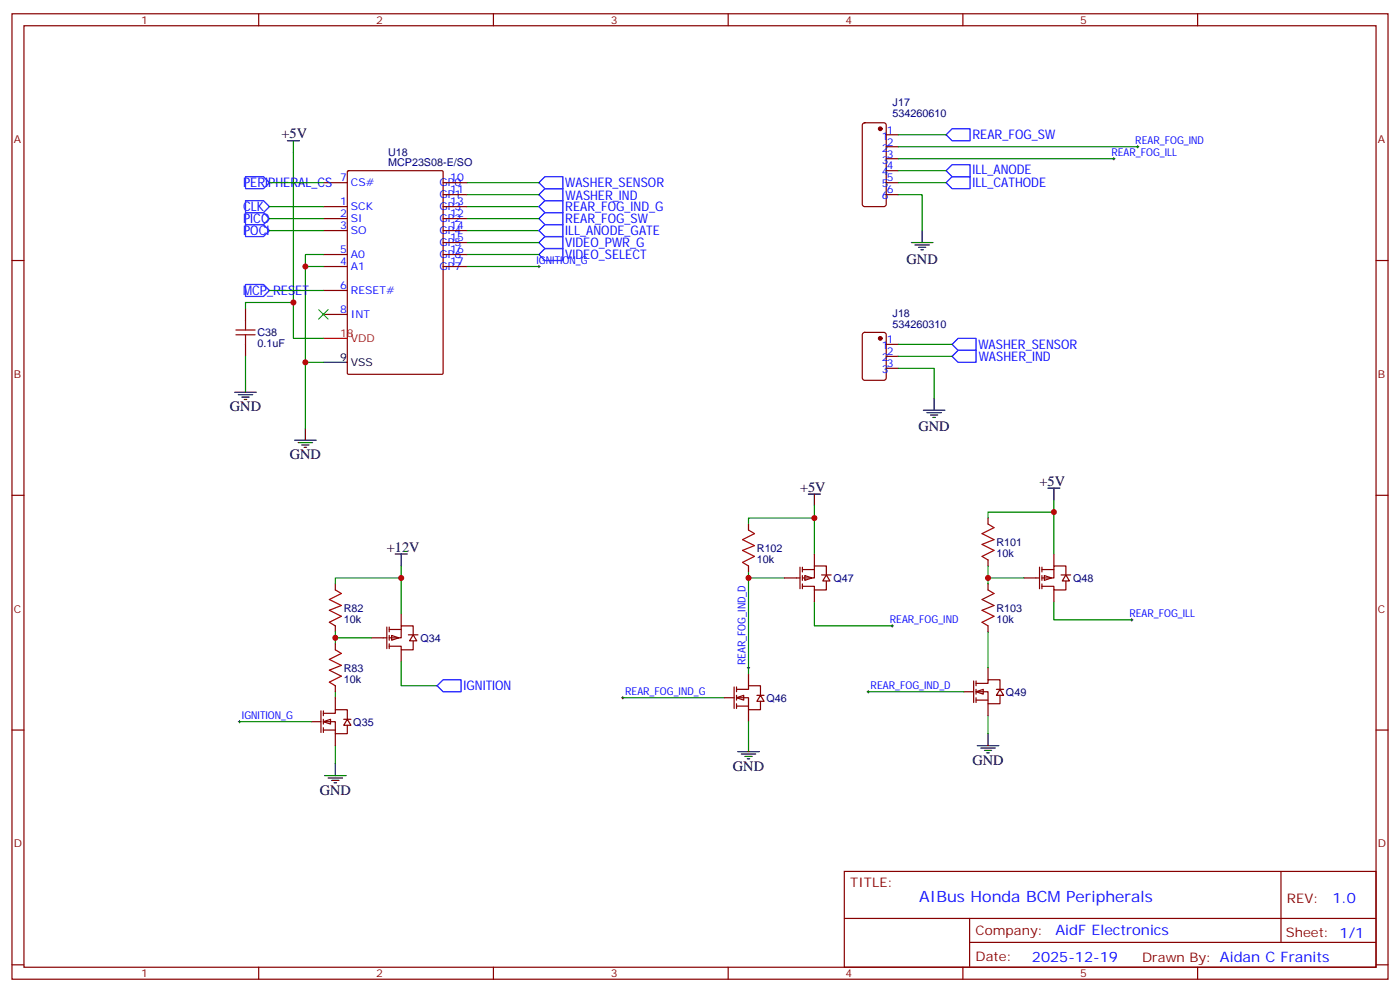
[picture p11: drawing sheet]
<svg xmlns="http://www.w3.org/2000/svg" width="412mm" height="292mm" viewBox="0 0 412 292" stroke-linecap="round" stroke-linejoin="round" font-family="sans-serif">
<g fill="none" stroke="#870000" stroke-width=".35">
<path d="M3.5 4.1h405.4v284.3h-405.4zM7.1 7.6h398.2v277.3h-398.2zM76.2 4.1v3.5M145.3 4.1v3.5M214.5 4.1v3.5M283.6 4.1v3.5M352.8 4.1v3.5M95.2 53.8h7.1M102.4 50.4l.3-.1h27.5l.3 .1v59.5l-.2 .3h-27.6l-.3-.1zM130.5 53.8h7.1M130.5 57.3h7.1M3.5 76.7h3.6"/>
<path d="M95.2 67.9h7.1M95.2 78.5h7.1M95.2 75h7.1M95.2 64.4h7.1M95.2 60.9h7.1M130.5 67.9h7.1M130.5 78.5h7.1M130.5 75h7.1M130.5 64.4h7.1M130.5 60.9h7.1M130.5 71.4h7.1M405.3 76.7h3.6"/>
<path d="M72.3 90.8v3.6M95.2 85.5h7.1M95.2 92.6h7.1M72.3 101.4v3.6M3.5 145.9h3.6M405.3 145.9h3.6M98.8 172v1.7M98.8 184.3v1.8M109.4 187.9h4.5M113.9 184.7v6.3M114.7 185.4h3.5M114.7 184.7v1.4"/>
<path d="M114.7 187.1v1.5M114.7 189.6v1.4M115.4 187.1l2.1 .8-2.1 .7zM118.2 180.8v3.5M118.2 191.4v3.5M121.7 188.6v2.8h-3.5v-1.1h-3.5M121.7 186.8v-2.5h-3.5v3.6h-3.5M3.5 215h3.6M405.3 215h3.6M248.7 256.6h156.6v28.3h-156.6zM377.3 256.7v20.8M248.7 270.5h156.5"/>
<path d="M285.6 277.5h119.6M285.6 270.5v14.1M3.5 284.2h3.6M76.2 284.9v3.5M145.3 284.9v3.5M214.5 284.9v3.5M283.6 284.9v3.5M352.8 284.9v3.5M405.3 284.2h3.6"/>
</g>
<g fill="none" stroke="#000" stroke-width=".35">
<path d="M84.7 41.5h3.5M86.4 41.5v3.5M69.1 115.5h6.4M70.2 116.2h4.2M71.3 116.9h2.1M72 117.7h.7M72.3 112v3.5M95.2 106.7h7.1M86.8 129.6h6.3M87.8 130.4h4.3M88.9 131.1h2.1M89.6 131.8h.7"/>
<path d="M90 126.1v3.5"/>
</g>
<path d="M95.2 99.7h7.1" fill="none" stroke="#f00" stroke-width=".35"/>
<g fill="none" stroke="#008700" stroke-width=".35">
<path d="M79.4 53.8h15.8M86.4 45v54.7h8.8M137.6 53.8h21.1M137.6 57.3h21.1M79.4 67.9h15.8M79.4 60.9h15.8M79.4 64.4h15.8M90 78.5h5.2M95.2 75h-5.2v31.7M137.6 78.5h21.1M137.6 67.9h21.1M137.6 60.9h21.1"/>
<path d="M137.6 64.4h21.1M137.6 75h21.1M137.6 71.4h21.1M79.4 85.5h15.8M86.4 89.1h-14.1v1.7M72.3 105v7M95.2 106.7h-5.2v19.4"/>
</g>
<path d="M69.5 98.6h5.6M69.5 97.2h5.6M72.3 94.4v2.8M72.3 98.6v2.8M98.8 173.7l1.7 1.1-3.5 1.8 3.5 1.7-3.5 1.4 3.5 1.8-3.5 1.8 1.8 1" fill="none" stroke="#a10000" stroke-width=".35"/>
<path d="M93.8 91.2l2.9 2.8M96.7 91.2l-2.9 2.8" fill="none" stroke="#3c3" stroke-width=".35"/>
<path d="M72.3 52h5.3l1.8 1.8-1.8 1.8h-5.3zM72.3 59.1h5.3l1.8 1.8-1.8 1.7h-5.3zM158.7 53.8l1.8-1.8h5.3v3.6h-5.3zM158.7 57.3l1.8-1.7h5.3v3.5h-5.3zM72.3 66.1h5.3l1.8 1.8-1.8 1.8h-5.3zM72.3 62.6h5.3l1.8 1.8-1.8 1.7h-5.3zM158.7 60.9l1.8-1.8h5.3v3.5h-5.3zM158.7 64.4l1.8-1.8h5.3v3.5h-5.3zM158.7 67.9l1.8-1.8h5.3v3.6h-5.3zM158.7 75l1.8-1.8h5.3v3.5h-5.3zM158.7 71.4l1.8-1.7h5.3v3.5h-5.3zM72.3 83.8h5.3l1.8 1.7-1.8 1.8h-5.3z" fill="none" stroke="#00f" stroke-width=".35"/>
<path d="M158.4 78.5h.7M158.7 78.1v.7" fill="none" stroke="#000" stroke-width=".29"/>
<path d="M121.7 187l1.1 1.7h-2.2z" fill="#fff" stroke="#870000" stroke-width=".35"/>
<path d="M98.8 189.6v1.8M120.3 187h2.8M98.8 202v1.7" fill="none" stroke="#870000" stroke-width=".35"/>
<path d="M118.2 170.2h-19.4v1.8M98.8 187.9h10.6M98.8 186.1v3.5M118.2 194.9v7.1h10.6M98.8 203.7v1.8M98.8 219.6v5.3" fill="none" stroke="#008700" stroke-width=".35"/>
<path d="M98.8 191.4l1.7 1-3.5 1.8 3.5 1.8-3.5 1.4 3.5 1.7-3.5 1.8 1.8 1.1" fill="none" stroke="#a10000" stroke-width=".35"/>
<path d="M95.6 228.4h6.4M96.7 229.1h4.2M97.7 229.8h2.1M98.4 230.5h.7M98.8 224.9v3.5" fill="none" stroke="#000" stroke-width=".35"/>
<path d="M95.2 212.5l2.2-.7v1.5z" fill="#fff" stroke="#870000" stroke-width=".35"/>
<g fill="none" stroke="#870000" stroke-width=".35">
<path d="M254.2 36.4l.5-.2h5.6l.7 .4 .1 23.5-.5 .7-5.9 .1-.6-.5-.1-23.5zM261.1 39.7h3.5M261.1 43.2h3.5M261.1 46.7h3.5M261.1 50.3h3.5M261.1 53.8h3.5M261.1 57.3h3.5M91.7 212.5h2.8M94.5 209.4v6.3M95.2 210.1h3.6v-1.1h3.5v2.8M95.2 212.5h3.6v3.6h3.5v-2.5M95.2 215h3.6"/>
<path d="M95.2 209.4v1.4M95.2 211.8v1.5M95.2 214.3v1.4M98.8 205.5v3.5M98.8 216.1v3.5M101.2 211.8h2.2M102.3 211.8l1.1 1.8h-2.2z"/>
</g>
<path d="M264.6 39.7h14.1M264.6 57.3h7v10.6M264.6 53.8h14.1M264.6 50.3h14.1M239.9 149v14.2M118.2 166.7v14.1M70.6 212.5h21.1M183.4 205.5h30" fill="none" stroke="#008700" stroke-width=".35"/>
<path d="M268.5 71.4h6.3M269.5 72.1h4.3M270.6 72.8h2.1M271.3 73.6h.7M271.6 67.9v3.5M238.1 145.5h3.6M239.9 145.5v3.5M116.4 163.2h3.5M118.2 163.2v3.5" fill="none" stroke="#000" stroke-width=".35"/>
<path d="M70.2 212.5h.7M70.6 212.2v.7M183.1 205.5h.7M183.4 205.1v.7" fill="none" stroke="#000" stroke-width=".29"/>
<path d="M278.7 39.7l1.8-1.8h5.3v3.6h-5.3zM278.7 53.8l1.8-1.8h5.3v3.6h-5.3zM278.7 50.3l1.8-1.8h5.3v3.5h-5.3zM128.8 202l1.7-1.8h5.3v3.5h-5.3z" fill="none" stroke="#00f" stroke-width=".35"/>
<circle cx="259.3" cy="37.9" r=".53" fill="#870000" stroke="#870000" stroke-width=".35"/>
<path d="M217 205.5l2.1-.7v1.4z" fill="#fff" stroke="#870000" stroke-width=".35"/>
<g fill="none" stroke="#870000" stroke-width=".35">
<path d="M231.1 170.2h4.6M235.7 167v6.4M236.4 167.7h3.5M236.4 167v1.5M236.4 169.5v1.4M236.4 172v1.4M237.1 169.5l2.1 .7-2.1 .7zM239.9 163.2v3.5M239.9 173.7v3.6M243.4 170.9v2.8h-3.5v-1h-3.5M243.4 169.2v-2.5h-3.5v3.5h-3.5M220.5 198.4v3.6"/>
<path d="M213.4 205.5h2.9M216.3 202.3v6.4M217 203h3.5v-1h3.5v2.8M217 205.5h3.5v3.5h3.5v-2.4M217 208h3.5M217 202.3v1.4M217 204.8v1.4M217 207.3v1.4M220.5 209v3.5M223 204.8h2.1M224 204.8l1.1 1.8h-2.1z"/>
</g>
<path d="M239.9 152.6h-19.4v1.7M220.5 168.5v29.9M220.5 170.2h10.6M239.9 177.3v7h22.9M220.5 212.5v5.3" fill="none" stroke="#008700" stroke-width=".35"/>
<path d="M220.5 217.8v3.6M217.3 221.4h6.4M218.4 222.1h4.2M219.4 222.8h2.1M220.1 223.5h.7" fill="none" stroke="#000" stroke-width=".35"/>
<path d="M243.4 169.3l1.1 1.8h-2.1z" fill="#fff" stroke="#870000" stroke-width=".35"/>
<g fill="none" stroke="#870000" stroke-width=".35">
<path d="M220.5 154.3v1.8M220.5 166.7v1.8M242 169.3h2.8M301.6 170.2h4.6M306.2 167v6.4M306.9 167.7h3.5M306.9 167v1.5M306.9 169.5v1.4M306.9 172v1.4M307.6 169.5l2.1 .7-2.1 .7zM310.4 163.2v3.5M310.4 173.7v3.6"/>
<path d="M314 170.9v2.8h-3.6v-1h-3.5M314 169.2v-2.5h-3.6v3.5h-3.5"/>
</g>
<path d="M220.5 156.1l1.7 1.1-3.5 1.7 3.5 1.8-3.5 1.4 3.5 1.8-3.5 1.7 1.8 1.1" fill="none" stroke="#a10000" stroke-width=".35"/>
<path d="M334.8 43.2h.7M335.1 42.9v.7M220.1 196.7h.7M220.5 196.3v.7M262.5 184.3h.7M262.8 184v.7M333 182.6h.7M333.4 182.2v.7" fill="none" stroke="#000" stroke-width=".29"/>
<path d="M264.6 43.2h70.5" fill="none" stroke="#008700" stroke-width=".35"/>
<path d="M314 169.3l1 1.8h-2.1z" fill="#fff" stroke="#870000" stroke-width=".35"/>
<path d="M291 152.6v1.7M291 164.9v1.8M291 172v1.7M312.6 169.3h2.8M291 184.3v1.8" fill="none" stroke="#870000" stroke-width=".35"/>
<path d="M310.4 150.8h-19.4v1.8M310.4 147.3v15.9M291 166.7v5.3M291 170.2h10.6M310.4 177.3v5.3h23M291 210.8v5.3" fill="none" stroke="#008700" stroke-width=".35"/>
<path d="M308.7 143.8h3.5M310.4 143.8v3.5M287.9 219.6h6.3M291 216.1v3.5M288.9 220.3h4.3M290 221h2.1M290.7 221.7h.7" fill="none" stroke="#000" stroke-width=".35"/>
<path d="M291 154.3l1.8 1.1-3.5 1.8 3.5 1.7-3.5 1.4 3.5 1.8-3.5 1.8 1.7 1M291 173.7l1.8 1.1-3.5 1.8 3.5 1.7-3.5 1.4 3.5 1.8-3.5 1.8 1.7 1" fill="none" stroke="#a10000" stroke-width=".35"/>
<path d="M287.5 203.7l2.1-.7v1.4z" fill="#fff" stroke="#870000" stroke-width=".35"/>
<g fill="none" stroke="#870000" stroke-width=".35">
<path d="M254.2 98.1l.5-.2h5.6l.7 .4 .1 13-.5 .7h-5.9l-.6-.5-.1-12.9zM261.1 101.4h3.5M261.1 105h3.5M261.1 108.5h3.5M291 196.7v3.5M284 203.7h2.8M286.8 200.6v6.3M287.5 201.3h3.5v-1.1h3.6v2.8M287.5 203.7h3.5v3.6h3.6v-2.5M287.5 206.2h3.5M287.5 200.6v1.4M287.5 203v1.4"/>
<path d="M287.5 205.5v1.4M291 207.3v3.5M293.5 203h2.1M294.6 203l1 1.8h-2.1z"/>
</g>
<path d="M264.6 46.7h63.5M264.6 108.5h10.6v8.8M264.6 105h15.9M264.6 101.4h15.9M291 186.1v10.6M255.8 203.7h28.2" fill="none" stroke="#008700" stroke-width=".35"/>
<path d="M327.7 46.7h.7M328.1 46.4v.7M255.4 203.7h.7M255.8 203.4v.7" fill="none" stroke="#000" stroke-width=".29"/>
<circle cx="259.3" cy="99.7" r=".53" fill="#870000" stroke="#870000" stroke-width=".35"/>
<path d="M282.2 99.7h5.3v3.5h-5.3l-1.7-1.8zM282.2 103.2h5.3v3.5h-5.3l-1.7-1.7z" fill="none" stroke="#00f" stroke-width=".35"/>
<path d="M275.2 117.3v3.5M272 120.8h6.3M273 121.5h4.3M274.1 122.2h2.1M274.8 122.9h.7" fill="none" stroke="#000" stroke-width=".35"/>
<g fill="#c00">
<circle cx="90" cy="106.7" r=".88"/>
<circle cx="90" cy="78.5" r=".88"/>
<circle cx="86.4" cy="89.1" r=".88"/>
<circle cx="98.8" cy="187.9" r=".88"/>
<circle cx="118.2" cy="170.2" r=".88"/>
<circle cx="239.9" cy="152.6" r=".88"/>
<circle cx="220.5" cy="170.2" r=".88"/>
<circle cx="310.4" cy="150.8" r=".88"/>
<circle cx="291" cy="170.2" r=".88"/>
</g>
<text font-size="4.6" fill="#00f" x="270.8" y="265.7">AIBus Honda BCM Peripherals</text>
<g font-size="4.2">
<text x="82.9" y="40.7">+5V</text>
<text x="267.1" y="77.6">GND</text>
<text x="67.7" y="121.2">GND</text>
<text x="270.6" y="127">GND</text>
<text x="85.4" y="135.3">GND</text>
<text x="306.2" y="143.1">+5V</text>
<text x="235.7" y="144.8">+5V</text>
<text x="113.9" y="162.5">+12V</text>
<text x="215.9" y="227">GND</text>
<text x="286.5" y="225.2">GND</text>
<text x="94.2" y="234.1">GND</text>
</g>
<g font-size="4.2" fill="#00f">
<text x="392.5" y="265.9">1.0</text>
<text x="310.9" y="275.5">AidF Electronics</text>
<text x="304" y="283.3">2025-12-19</text>
</g>
<g font-size="3.9" fill="#00f">
<text x="286.5" y="41">REAR_FOG_SW</text>
<text x="286.5" y="51.4">ILL_ANODE</text>
<text x="71.6" y="55.1">PERIPHERAL_CS</text>
<text x="166.5" y="55.1">WASHER_SENSOR</text>
<text x="166.6" y="58.8">WASHER_IND</text>
<text x="286.5" y="55.1">ILL_CATHODE</text>
<text x="71.6" y="62.2">CLK</text>
<text x="71.6" y="65.7">PICO</text>
<text x="166.5" y="62">REAR_FOG_IND_G</text>
<text x="166.5" y="65.7">REAR_FOG_SW</text>
<text x="71.6" y="69.2">POCI</text>
<text x="166.5" y="69.2">ILL_ANODE_GATE</text>
<text x="166.5" y="76.2">VIDEO_SELECT</text>
<text x="166.5" y="72.8">VIDEO_PWR_G</text>
<text x="71.6" y="86.9">MCP_RESET</text>
<text x="288.2" y="102.7">WASHER_SENSOR</text>
<text x="288.3" y="106.4">WASHER_IND</text>
<text x="136.5" y="203.2">IGNITION</text>
</g>
<g font-size="3.9" fill="#800">
<text x="250.5" y="261.2">TITLE:</text>
<text x="379.1" y="265.9">REV:</text>
<text x="287.4" y="275.4">Company:</text>
<text x="378.7" y="276">Sheet: 1/1</text>
<text x="287.4" y="283.1">Date:</text>
<text x="336.4" y="283.2">Drawn By: Aidan C Franits</text>
</g>
<g font-size="3.2" fill="#800">
<text x="41.6" y="7.1">1</text>
<text x="110.8" y="7.1">2</text>
<text x="179.9" y="7.1">3</text>
<text x="249.1" y="7.1">4</text>
<text x="318.2" y="7.1">5</text>
<text x="4.1" y="42.2">A</text>
<text x="405.9" y="42.2">A</text>
<text x="4.1" y="111.3">B</text>
<text x="405.9" y="111.3">B</text>
<text x="4.1" y="180.4">C</text>
<text x="405.9" y="180.4">C</text>
<text x="4.1" y="249.6">D</text>
<text x="405.9" y="249.6">D</text>
<text x="41.6" y="287.9">1</text>
<text x="110.8" y="287.9">2</text>
<text x="179.9" y="287.9">3</text>
<text x="249.1" y="287.9">4</text>
<text x="318.2" y="287.9">5</text>
</g>
<g font-size="3.2" fill="#000080">
<text x="262.9" y="34.6">534260610</text>
<text x="262.9" y="31.3">J17</text>
<text x="114.3" y="45.9">U18</text>
<text x="114.3" y="49">MCP23S08-E/SO</text>
<text x="262.9" y="93.3">J18</text>
<text x="75.9" y="99">C38</text>
<text x="262.9" y="96.5">534260310</text>
<text x="75.8" y="102.3">0.1uF</text>
<text x="293.5" y="160.7">R101</text>
<text x="223" y="165.8">10k</text>
<text x="223" y="162.5">R102</text>
<text x="293.5" y="164">10k</text>
<text x="245.5" y="171.6">Q47</text>
<text x="316.1" y="171.6">Q48</text>
<text x="101.2" y="183.4">10k</text>
<text x="101.2" y="180.1">R82</text>
<text x="293.5" y="183.4">10k</text>
<text x="293.5" y="180.1">R103</text>
<text x="123.8" y="189.2">Q34</text>
<text x="101.2" y="197.8">R83</text>
<text x="101.2" y="201">10k</text>
<text x="225.8" y="206.7">Q46</text>
<text x="296.3" y="205">Q49</text>
<text x="104.1" y="213.8">Q35</text>
</g>
<g font-size="3.2" fill="#00f">
<text x="259.8" y="41.1">1</text>
<text x="261.2" y="39.3">1</text>
<text x="259.8" y="44.6">2</text>
<text x="261.2" y="42.9">2</text>
<text x="261.2" y="46.4">3</text>
<text x="327.4" y="45.9">REAR_FOG_ILL</text>
<text x="334.4" y="42.3">REAR_FOG_IND</text>
<text x="100.2" y="53.4">7</text>
<text x="132.6" y="53.4">10</text>
<text x="259.8" y="48.2">3</text>
<text x="259.8" y="51.7">4</text>
<text x="261.2" y="49.9">4</text>
<text x="261.2" y="53.4">5</text>
<text x="103.4" y="54.9">CS#</text>
<text x="129.5" y="54.9">GP0</text>
<text x="129.5" y="58.4">GP1</text>
<text x="132.6" y="57">11</text>
<text x="259.8" y="55.2">5</text>
<text x="259.8" y="58.7">6</text>
<text x="261.2" y="57">6</text>
<text x="100.2" y="60.5">1</text>
<text x="100.2" y="64">2</text>
<text x="103.4" y="61.9">SCK</text>
<text x="103.4" y="65.4">SI</text>
<text x="129.5" y="65.4">GP2</text>
<text x="129.5" y="61.9">GP3</text>
<text x="132.6" y="64">12</text>
<text x="132.6" y="60.5">13</text>
<text x="100.2" y="67.6">3</text>
<text x="103.4" y="69">SO</text>
<text x="129.5" y="69">GP4</text>
<text x="132.6" y="67.6">14</text>
<text x="132.6" y="71.1">15</text>
<text x="100.2" y="74.6">5</text>
<text x="103.4" y="76">A0</text>
<text x="129.5" y="72.5">GP5</text>
<text x="129.5" y="76">GP6</text>
<text x="132.6" y="74.6">16</text>
<text x="158" y="77.6">IGNITION_G</text>
<text x="100.2" y="78.1">4</text>
<text x="103.4" y="79.6">A1</text>
<text x="129.5" y="79.6">GP7</text>
<text x="132.6" y="78.1">17</text>
<text x="100.2" y="85.2">6</text>
<text x="103.4" y="86.6">RESET#</text>
<text x="100.2" y="92.3">8</text>
<text x="103.4" y="93.7">INT</text>
<text x="261.2" y="101.1">1</text>
<text x="259.8" y="102.8">1</text>
<text x="259.8" y="106.4">2</text>
<text x="261.2" y="104.6">2</text>
<text x="259.8" y="109.9">3</text>
<text x="261.2" y="108.1">3</text>
<text x="262.1" y="183.4">REAR_FOG_IND</text>
<text x="332.7" y="181.7">REAR_FOG_ILL</text>
<text x="219.6" y="196" transform="rotate(-90 219.6 196)">REAR_FOG_IND_D</text>
<text x="256.5" y="202.8">REAR_FOG_IND_D</text>
<text x="184.1" y="204.6">REAR_FOG_IND_G</text>
<text x="71.3" y="211.7">IGNITION_G</text>
</g>
<g font-size="3.2" fill="#f00">
<text x="100.2" y="99.3">18</text>
<text x="103.4" y="100.7">VDD</text>
</g>
<g font-size="3.2">
<text x="100.2" y="106.4">9</text>
<text x="103.4" y="107.8">VSS</text>
</g>
</svg>
